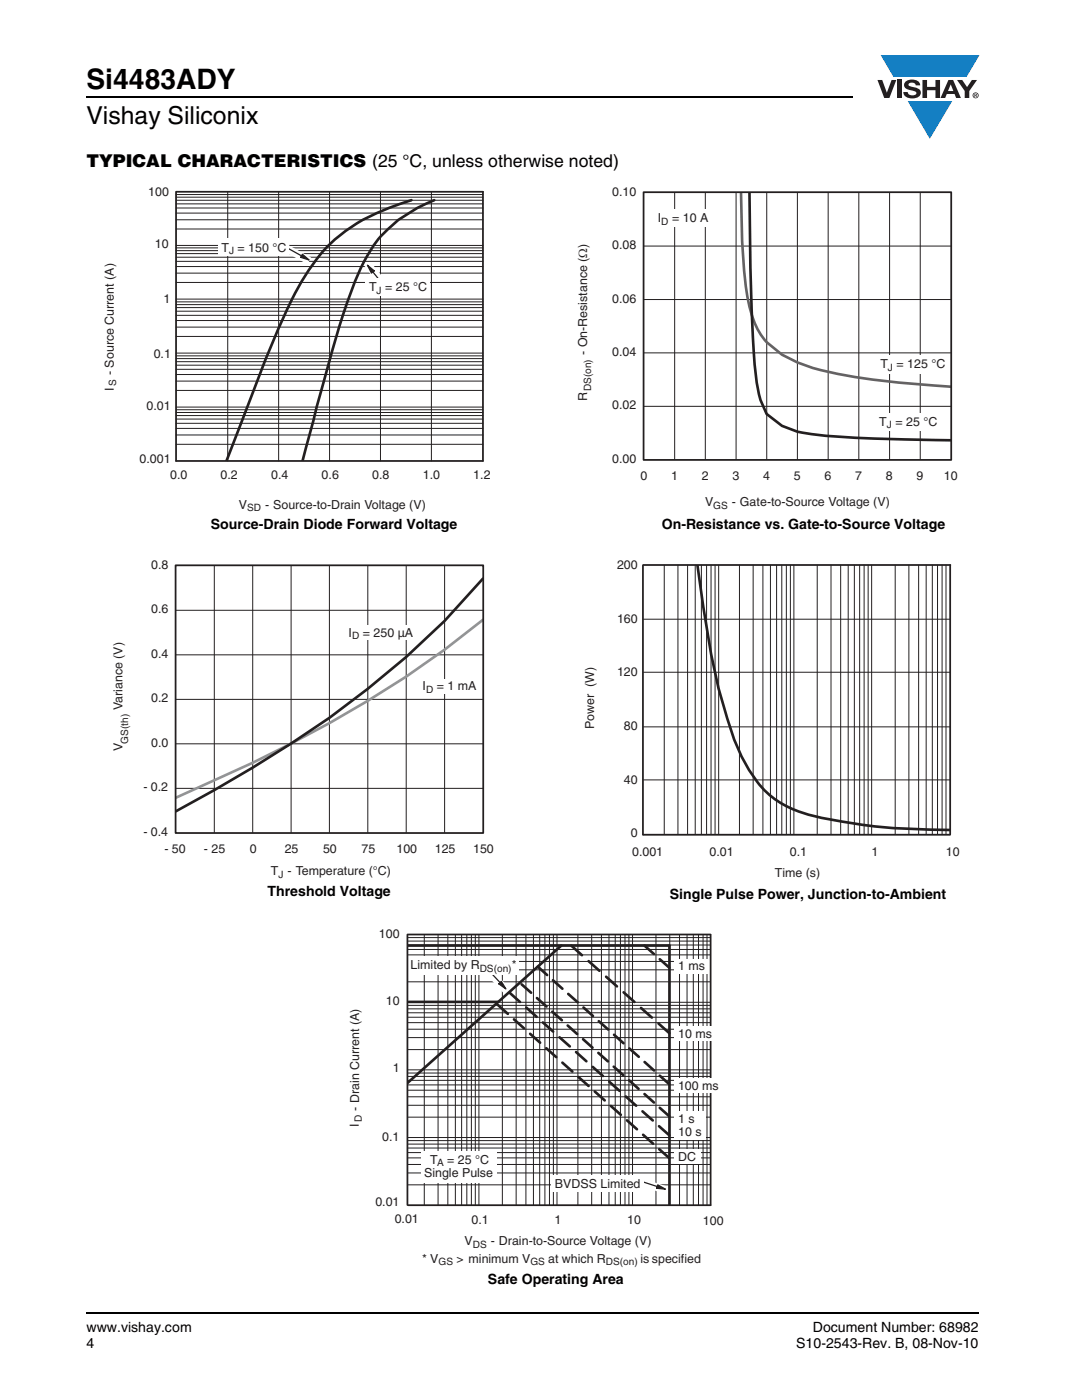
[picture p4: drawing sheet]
<svg xmlns="http://www.w3.org/2000/svg" width="216mm" height="279mm" viewBox="0 0 216 279" stroke-linecap="round" stroke-linejoin="round" font-family="sans-serif">
<path d="M17.1 19.2h.2v.3h-.2zM17.1 261.8h.2v.4h-.2z" fill="#000"/>
<path d="M17.3 19.4h152.9M17.3 262h178.1" fill="none" stroke="#000" stroke-width=".36"/>
<path d="M175.1 11h20.4v16.7h-20.4z" fill="#fff"/>
<g fill="#147fc3">
<path d="M175.7 11h19.7l-2.5 4.4h-3.8h-10.8z"/>
<path d="M181.1 20.2h8.9l-4.5 7.5z"/>
</g>
<g fill="#231f20">
<path d="M175.1 16h.9l1 2.5 .9-2.5h.9l-1.3 3.6h-1.1z"/>
<path d="M179 16h.9v3.6h-.9z"/>
<path d="M180.7 16.3a2.1 2.1 0 0 1 2.8 .3l.1 .4h-.9a.79 .79 0 0 0-.7-.5 .79 .79 0 0 0-.7 .4l.2 .3 1 .2a1.08 1.08 0 0 1 1.2 1.1 1.08 1.08 0 0 1-1.1 1.1 1.73 1.73 0 0 1-2.3-1.2h.8a.96 .96 0 0 0 .8 .6 .96 .96 0 0 0 1-.4 1.31 1.31 0 0 0-1.3-.6 1.03 1.03 0 0 1-1-.6 1.03 1.03 0 0 1 .1-1.1z"/>
<path d="M184.1 16h.9v1.3h1.7v-1.3h.9v3.6h-.9v-1.6h-1.7v1.6h-.9z"/>
<path d="M191 16h1l1 1.4 .9-1.4h1.1l-1.6 2.2v1.4h-.9v-1.4z"/>
<path d="M189.7 16.8l.5 1.4h-1zM189.2 16l-1.5 3.6h.9l.3-.8h1.6l.3 .8h.9l-1.5-3.6z"/>
<path d="M194.2 19a.46 .46 0 0 1 .9 0 .46 .46 0 0 1-.9 0zM194.1 19a.6 .6 0 0 0 1.2 0 .6 .6 0 0 0-1.2 0z"/>
<path d="M194.6 18.8h.2v.2h-.2zM194.4 18.7v.7h.2v-.3l.4 .3-.2-.3 .1-.2v-.2z"/>
</g>
<path d="M20.6 36.9h77.3v65.6h-77.3z" fill="#fff"/>
<path d="M82.1 39.9a45.2 45.2 0 0 0-12.5 5.7 35 35 0 0 0-11.4 14.2 391.1 391.1 0 0 0-12.3 30.4l-.7 1.8M86.7 39.9a28.1 28.1 0 0 0-9.3 5.9 27.9 27.9 0 0 0-6.5 10.3 272 272 0 0 0-8.7 29l-1.8 6.9" fill="none" stroke="#231f20" stroke-width=".53"/>
<g fill="none" stroke="#231f20" stroke-width=".2">
<path d="M35.1 40h61.3M35.1 39.4h61.3M35.1 38.8h61.3M45.4 38.3v53.7M55.6 38.3v53.7M65.8 38.3v53.7M75.9 38.3v53.7M86.1 38.3v53.7M35.1 56.4h61.3M35.1 54.5h61.3M35.1 53.2h61.3M35.1 52.2h61.3"/>
<path d="M35.1 51.3h61.3M35.1 50.6h61.3M35.1 50h61.3M35.1 49.5h61.3M35.1 49h61.3M35.1 59.7h61.3M35.1 45.7h61.3M35.1 43.9h61.3M35.1 42.5h61.3M35.1 41.5h61.3M35.1 40.7h61.3M35.1 67.1h61.3"/>
<path d="M35.1 65.3h61.3M35.1 64h61.3M35.1 62.9h61.3M35.1 62.1h61.3M35.1 61.4h61.3M35.1 60.8h61.3M35.1 60.2h61.3M35.1 70.5h61.3M35.1 77.9h61.3M35.1 76.1h61.3M35.1 74.7h61.3M35.1 73.7h61.3"/>
<path d="M35.1 72.9h61.3M35.1 72.2h61.3M35.1 71.6h61.3M35.1 71h61.3M35.1 81.2h61.3M35.1 88.7h61.3M35.1 86.8h61.3M35.1 85.5h61.3M35.1 84.5h61.3M35.1 83.6h61.3M35.1 82.9h61.3M35.1 82.3h61.3"/>
<path d="M35.1 81.8h61.3"/>
</g>
<path d="M55.6 47.8l6.5 3.6-.7 1.4-6.5-3.6z" fill-rule="evenodd" fill="#fff"/>
<path d="M60.3 50.7l1.4 1.2-1.7-.5z" fill="#231f20"/>
<path d="M55.6 48.5l4.6 2.6M60.3 50.7l1.4 1.2-1.7-.5z" fill="none" stroke="#231f20" stroke-width=".25"/>
<path d="M43.5 47.6h14.1v3.5h-14.1z" fill="#fff"/>
<path d="M72.7 53.2l1.2-.9 4.7 5.7-1.2 1z" fill-rule="evenodd" fill="#fff"/>
<path d="M73.3 52.9l1.4 1.2-.6 .4z" fill="#231f20"/>
<path d="M73.3 52.9l1.4 1.2-.6 .4zM74.4 54.2l3.3 4.1" fill="none" stroke="#231f20" stroke-width=".25"/>
<path d="M72.9 55.5h12.8v3.5h-12.8z" fill="#fff"/>
<path d="M35.1 38.3h61.3v53.7h-61.3z" fill="none" stroke="#231f20" stroke-width=".35"/>
<path d="M22.3 111.4h76.3v64.3h-76.3z" fill="#fff"/>
<path d="M42.8 112.9v53.3M50.4 112.9v53.3M58.1 112.9v53.3M65.7 112.9v53.3M73.4 112.9v53.3M81.1 112.9v53.3M88.7 112.9v53.3M35.1 139.6h61.3M35.1 130.7h61.3M35.1 121.8h61.3M35.1 157.3h61.3M35.1 148.4h61.3" fill="none" stroke="#231f20" stroke-width=".2"/>
<path d="M96.4 123.7a227.5 227.5 0 0 1-46 28.5l-15.3 7" fill="none" stroke="#929497" stroke-width=".53"/>
<path d="M96.4 115.5a168.1 168.1 0 0 1-38.3 32.9l-7.7 4.8-7.7 4.5-7.6 4.2" fill="none" stroke="#231f20" stroke-width=".53"/>
<path d="M35 112.8h61.4v53.4h-61.4z" fill="none" stroke="#231f20" stroke-width=".35"/>
<g fill="#fff">
<path d="M68 124.8h15.3v3h-15.3z"/>
<path d="M82.8 135.5h13.2v2.9h-13.2z"/>
<path d="M115 37h76.1v65h-76.1z"/>
</g>
<g fill="none" stroke="#231f20" stroke-width=".2">
<path d="M134.6 38.4v53.4M140.7 38.4v53.4M146.9 38.4v53.4M153 38.4v53.4M159.1 38.4v53.4M165.2 38.4v53.4M171.4 38.4v53.4M177.5 38.4v53.4M183.6 38.4v53.4M128.5 59.8h61.3M128.5 49.1h61.3M128.5 70.4h61.3"/>
<path d="M128.5 81.1h61.3"/>
</g>
<path d="M147.9 38.4l.3 12a44.7 44.7 0 0 0 2.5 14.3l1.4 2.5a14.2 14.2 0 0 0 7 5.1 59.9 59.9 0 0 0 13.2 3.2l7 .8 10.4 .9" fill="none" stroke="#636366" stroke-width=".53"/>
<path d="M149.5 38.4a436.6 436.6 0 0 0 1.3 36.7l.3 1.9a17.1 17.1 0 0 0 1.9 5.6 13.9 13.9 0 0 0 8.6 4l3.8 .4 6.5 .4 17.8 .5" fill="none" stroke="#231f20" stroke-width=".53"/>
<path d="M128.4 38.4h61.4v53.4h-61.4z" fill="none" stroke="#231f20" stroke-width=".35"/>
<g fill="#fff">
<path d="M174.9 82.4h12.6v3.5h-12.6z"/>
<path d="M175 70.9h14.1v3.7h-14.1z"/>
<path d="M130.4 41.8h12.4v3.5h-12.4z"/>
<path d="M116.4 111.5h75.1v64.1h-75.1z"/>
</g>
<path d="M139.2 112.8l1.1 8.3a122.2 122.2 0 0 0 6.2 26.5 29 29 0 0 0 6.7 10.7 22.8 22.8 0 0 0 11.7 5.1 119.1 119.1 0 0 0 24.7 2.2" fill="none" stroke="#231f20" stroke-width=".53"/>
<g fill="none" stroke="#231f20" stroke-width=".2">
<path d="M132.5 112.8v53.7M135.3 112.8v53.7M137.2 112.8v53.7M138.7 112.8v53.7M140 112.8v53.7M141 112.8v53.7M141.9 112.8v53.7M142.7 112.8v53.7M143.4 112.8v53.7M147.6 112.8v53.7M150.3 112.8v53.7M152.2 112.8v53.7"/>
<path d="M153.7 112.8v53.7M155 112.8v53.7M156 112.8v53.7M156.9 112.8v53.7M157.7 112.8v53.7M158.4 112.8v53.7M163.1 112.8v53.7M165.8 112.8v53.7M167.7 112.8v53.7M169.2 112.8v53.7M170.5 112.8v53.7M171.5 112.8v53.7"/>
<path d="M172.4 112.8v53.7M173.2 112.8v53.7M173.9 112.8v53.7M178.6 112.8v53.7M181.4 112.8v53.7M183.3 112.8v53.7M184.8 112.8v53.7M186 112.8v53.7M187.1 112.8v53.7M188 112.8v53.7M188.8 112.8v53.7M128.4 134.2h61.3"/>
<path d="M128.4 123.6h61.3M128.4 155.6h61.3M128.4 145.1h61.3M128.4 166.6h61.3"/>
</g>
<path d="M128.3 112.8v53.8h61.3M128.4 112.8h61.2M189.6 112.8v53.7" fill="none" stroke="#231f20" stroke-width=".35"/>
<path d="M69.4 185h76.5v68h-76.5z" fill="#fff"/>
<g fill="none" stroke="#231f20" stroke-width=".53">
<path d="M81.2 188.7h52.4v51.7M81.5 200h17.8M101.7 198.1l2.1 1.9M104.1 196.5l1.9 1.6M107.1 199.2l1.9 1.7M107.3 192.9l1.9 1.7M110.3 195.6l1.9 1.7M112 188.7l-30.8 27.5M113.4 198.4l1.9 1.6M114 188.7l2.1 1.9M117.4 191.8l2.2 1.9M120.9 194.9l2.2 2"/>
<path d="M124.4 198l2.2 2M128.6 188.7l1.9 1.7M131.7 191.4l1.9 1.7M99.3 200.6l2 1.7M102.6 203.4l2 1.8M105 201.1l2.1 1.8M105.8 206.3l2 1.8M108.3 204.1l2.1 1.8M109 209.2l2 1.8M110.2 201.9l1.9 1.7M111.6 207l2.1 1.8M112.2 212.1l2 1.8"/>
<path d="M113.3 204.7l1.9 1.7M114.9 210l2.1 1.8M115.4 215l2 1.7M116.3 207.4l1.9 1.7M116.4 201.1l1.9 1.7M118.3 212.9l2 1.8M118.7 217.8l2 1.8M119.4 210.1l1.9 1.7M119.5 203.8l1.9 1.7M121.6 215.9l2 1.8M122.5 212.9l1.9 1.7M122.5 206.5l1.9 1.7"/>
<path d="M124.9 218.8l2 1.9M125.5 215.6l1.9 1.7M125.6 209.2l1.9 1.7M127.9 201.2l2.2 1.9M128.6 218.3l1.9 1.7M128.6 211.9l1.9 1.7M131.4 204.3l2.2 1.9M131.7 214.7l1.8 1.7M121.9 220.7l2 1.8M125.1 223.6l2 1.8M128.2 221.8l2.1 1.8M128.3 226.5l2 1.7"/>
<path d="M131.5 224.8l2.1 1.8M131.5 229.3l2.1 1.8M131.7 221.1l1.9 1.7"/>
</g>
<g fill="none" stroke="#231f20" stroke-width=".2">
<path d="M81.4 195.9h60.4M81.4 193.6h60.4M81.4 191.9h60.4M81.4 190.6h60.4M81.4 189.5h60.4M81.4 188.6h60.4M81.4 187.8h60.4M81.4 187.1h60.4M84.7 186.6v53.9M87.4 186.6v53.9M89.4 186.6v53.9M90.9 186.6v53.9"/>
<path d="M92.1 186.6v53.9M93.1 186.6v53.9M94.1 186.6v53.9M94.8 186.6v53.9M95.6 186.6v53.9M100.2 186.6v53.9M103 186.6v53.9M104.9 186.6v53.9M106.4 186.6v53.9M107.7 186.6v53.9M108.7 186.6v53.9M109.6 186.6v53.9"/>
<path d="M110.4 186.6v53.9M111.1 186.6v53.9M115.3 186.6v53.9M118.1 186.6v53.9M120 186.6v53.9M121.5 186.6v53.9M122.8 186.6v53.9M123.8 186.6v53.9M124.7 186.6v53.9M125.5 186.6v53.9M126.2 186.6v53.9M130.9 186.6v53.9"/>
<path d="M133.6 186.6v53.9M135.6 186.6v53.9M137.1 186.6v53.9M138.3 186.6v53.9M139.4 186.6v53.9M140.3 186.6v53.9M141.1 186.6v53.9M81.4 218.9h60.4M81.4 217.6h60.4M81.4 216.5h60.4M81.4 215.6h60.4M81.4 214.8h60.4"/>
<path d="M81.4 214.1h60.4M81.4 213.5h60.4M81.4 209.5h60.4M81.4 207.1h60.4M81.4 205.4h60.4M81.4 204.1h60.4M81.4 203h60.4M81.4 202.1h60.4M81.4 201.3h60.4M81.4 200.6h60.4M81.4 200h60.4M81.4 223h60.4"/>
<path d="M81.4 220.6h60.4M81.4 227h60.4M81.4 236.5h60.4M81.4 234.1h60.4M81.4 232.4h60.4M81.4 231.1h60.4M81.4 230h60.4M81.4 229.1h60.4M81.4 228.3h60.4M81.4 227.6h60.4"/>
</g>
<g fill="#fff">
<path d="M134.5 191.3h8.1v3h-8.1z"/>
<path d="M84 229.7h15v6.3h-15z"/>
</g>
<path d="M95.3 192.7l1.2-1.1 5 5.4-1.1 1.1z" fill-rule="evenodd" fill="#fff"/>
<path d="M99.5 196.3l.5-.4 .9 1.5z" fill="#231f20"/>
<path d="M96.2 192.3l3.6 3.9M99.5 196.3l.5-.4 .9 1.5z" fill="none" stroke="#231f20" stroke-width=".25"/>
<g fill="#fff">
<path d="M80.1 190.8h23.4v3.8h-23.4z"/>
<path d="M134.5 221.7h6.3v5.7h-6.3z"/>
<path d="M134.5 229.3h5.3v3h-5.3z"/>
</g>
<path d="M126.1 234.5l7 2.3-.5 1.4-7-2.2z" fill-rule="evenodd" fill="#fff"/>
<path d="M131.3 236.5l1.5 .8-1.8-.2z" fill="#231f20"/>
<path d="M126.2 235.2l5 1.6M131.3 236.5l1.5 .8-1.8-.2z" fill="none" stroke="#231f20" stroke-width=".25"/>
<path d="M110 234.6h18.5v3.3h-18.5z" fill="#fff"/>
<path d="M81.3 186.5v54M81.4 186.5h60.4M141.8 186.6v53.9h-60.4" fill="none" stroke="#231f20" stroke-width=".35"/>
<g fill="#fff">
<path d="M134.5 204.7h9.5v3h-9.5z"/>
<path d="M134.5 215.2h11.4v3h-11.4z"/>
</g>
<text font-size="5.6" x="17.3" y="17.7">Si4483ADY</text>
<text font-size="4.9" x="17.3" y="24.7">Vishay Siliconix</text>
<text font-size="3.5" x="17.3" y="33.3">TYPICAL CHARACTERISTICS (25 °C, unless otherwise noted)</text>
<g font-size="2.8">
<text x="42.1" y="105.5">Source-Drain Diode Forward Voltage</text>
<text x="132" y="105.5">On-Resistance vs. Gate-to-Source Voltage</text>
<text x="53.4" y="178.9">Threshold Voltage</text>
<text x="133.7" y="179.4">Single Pulse Power, Junction-to-Ambient</text>
<text x="97.4" y="256.2">Safe Operating Area</text>
<text x="17.3" y="265.9">www.vishay.com</text>
<text x="17.3" y="269.1">4</text>
<text x="158.9" y="269.1">S10-2543-Rev. B, 08-Nov-10</text>
<text x="162.2" y="265.9">Document Number: 68982</text>
</g>
<g font-size="2.5" fill="#231f20">
<text x="29.6" y="39.1">100</text>
<text x="122.2" y="39.1">0.10</text>
<text x="131.3" y="44.3">I</text>
<text x="134.1" y="44.3">= 10 A</text>
<text x="30.9" y="49.5">10</text>
<text x="44.2" y="50.2">T</text>
<text x="47.4" y="50.2">= 150 °C</text>
<text x="122.2" y="49.7">0.08</text>
<text x="73.6" y="58.1">T</text>
<text x="76.9" y="58.1">= 25 °C</text>
<text x="32.6" y="60.4">1</text>
<text x="122.2" y="60.4">0.06</text>
<text x="30.7" y="71.4">0.1</text>
<text x="117.1" y="70.9" transform="rotate(-90 117.1 70.9)">- On-Resistance (Ω)</text>
<text x="122.2" y="71">0.04</text>
<text x="22.7" y="74.9" transform="rotate(-90 22.7 74.9)">- Source Current (A)</text>
<text x="175.7" y="73.4">T</text>
<text x="178.9" y="73.4">= 125 °C</text>
<text x="22.7" y="78" transform="rotate(-90 22.7 78)">I</text>
<text x="29.2" y="81.8">0.01</text>
<text x="117.1" y="80.1" transform="rotate(-90 117.1 80.1)">R</text>
<text x="122.2" y="81.7">0.02</text>
<text x="175.5" y="85">T</text>
<text x="178.7" y="85">= 25 °C</text>
<text x="27.9" y="92.3">0.001</text>
<text x="33.9" y="95.6">0.0</text>
<text x="44" y="95.6">0.2</text>
<text x="54.1" y="95.6">0.4</text>
<text x="64.2" y="95.6">0.6</text>
<text x="74.3" y="95.6">0.8</text>
<text x="84.4" y="95.6">1.0</text>
<text x="94.4" y="95.6">1.2</text>
<text x="122.2" y="92.4">0.00</text>
<text x="127.8" y="95.8">0</text>
<text x="133.9" y="95.8">1</text>
<text x="140" y="95.8">2</text>
<text x="146.2" y="95.8">3</text>
<text x="152.3" y="95.8">4</text>
<text x="158.4" y="95.8">5</text>
<text x="164.5" y="95.8">6</text>
<text x="170.7" y="95.8">7</text>
<text x="176.8" y="95.8">8</text>
<text x="182.9" y="95.8">9</text>
<text x="188.3" y="95.8">10</text>
<text x="47.7" y="101.5">V</text>
<text x="52.9" y="101.5">- Source-to-Drain Voltage (V)</text>
<text x="140.7" y="101">V</text>
<text x="146" y="101">- Gate-to-Source Voltage (V)</text>
<text x="30.2" y="113.5">0.8</text>
<text x="123.1" y="113.6">200</text>
<text x="30.2" y="122.4">0.6</text>
<text x="123.1" y="124.3">160</text>
<text x="30.2" y="131.3">0.4</text>
<text x="69.6" y="127.1">I</text>
<text x="72.4" y="127.1">= 250 µA</text>
<text x="84.3" y="137.7">I</text>
<text x="87.2" y="137.7">= 1 mA</text>
<text x="123.1" y="135">120</text>
<text x="24.4" y="141.7" transform="rotate(-90 24.4 141.7)">Variance (V)</text>
<text x="30.2" y="140.2">0.2</text>
<text x="24.4" y="149.9" transform="rotate(-90 24.4 149.9)">V</text>
<text x="30.2" y="149.1">0.0</text>
<text x="118.6" y="145.5" transform="rotate(-90 118.6 145.5)">Power (W)</text>
<text x="124.5" y="145.7">80</text>
<text x="28.6" y="157.9">- 0.2</text>
<text x="124.5" y="156.4">40</text>
<text x="28.6" y="166.8">- 0.4</text>
<text x="125.9" y="167.1">0</text>
<text x="32.8" y="170.2">- 50</text>
<text x="40.7" y="170.2">- 25</text>
<text x="49.9" y="170.2">0</text>
<text x="56.8" y="170.2">25</text>
<text x="64.5" y="170.2">50</text>
<text x="72.1" y="170.2">75</text>
<text x="79.1" y="170.2">100</text>
<text x="86.8" y="170.2">125</text>
<text x="94.4" y="170.2">150</text>
<text x="126.1" y="170.9">0.001</text>
<text x="141.6" y="170.9">0.01</text>
<text x="157.6" y="170.9">0.1</text>
<text x="173.9" y="170.9">1</text>
<text x="188.7" y="170.9">10</text>
<text x="54.1" y="174.7">T</text>
<text x="57.4" y="174.7">- Temperature (°C)</text>
<text x="154.6" y="175.1">Time (s)</text>
<text x="75.6" y="187.1">100</text>
<text x="81.9" y="193.4">Limited</text>
<text x="90.6" y="193.4">by R</text>
<text x="102.1" y="193.4">*</text>
<text x="135.3" y="193.5">1 ms</text>
<text x="77" y="200.5">10</text>
<text x="135.3" y="207.1">10 ms</text>
<text x="78.4" y="214">1</text>
<text x="71.7" y="221.8" transform="rotate(-90 71.7 221.8)">- Drain Current (A)</text>
<text x="135.3" y="217.5">100 ms</text>
<text x="71.6" y="224.9" transform="rotate(-90 71.6 224.9)">I</text>
<text x="76.3" y="227.7">0.1</text>
<text x="135.3" y="224">1 s</text>
<text x="135.3" y="226.8">10 s</text>
<text x="85.8" y="232.2">T</text>
<text x="89.2" y="232.2">= 25 °C</text>
<text x="135.3" y="231.6">DC</text>
<text x="84.6" y="235">Single P</text>
<text x="93.9" y="235">u</text>
<text x="95.2" y="235">lse</text>
<text x="110.7" y="237.2">BVDSS Limited</text>
<text x="74.9" y="240.8">0.01</text>
<text x="78.8" y="244.1">0.01</text>
<text x="94.1" y="244.3">0.1</text>
<text x="110.7" y="244.3">1</text>
<text x="125.2" y="244.3">10</text>
<text x="140.3" y="244.4">100</text>
<text x="92.7" y="248.4">V</text>
<text x="97.9" y="248.4">- Drain-to-Source Voltage (V)</text>
<text x="84.2" y="252">* V</text>
<text x="91.1" y="252">&gt; minimum V</text>
<text x="109.4" y="252">at which R</text>
<text x="127.8" y="252">is specified</text>
</g>
<g font-size="2" fill="#231f20">
<text x="132" y="44.8">D</text>
<text x="45.7" y="50.7">J</text>
<text x="75.1" y="58.6">J</text>
<text x="23.2" y="77" transform="rotate(-90 23.2 77)">S</text>
<text x="177.2" y="74">J</text>
<text x="117.9" y="78.1" transform="rotate(-90 117.9 78.1)">DS(on)</text>
<text x="177" y="85.5">J</text>
<text x="142.3" y="101.6">GS</text>
<text x="49.3" y="102.1">SD</text>
<text x="70.3" y="127.6">D</text>
<text x="85" y="138.2">D</text>
<text x="25.6" y="148.4" transform="rotate(-90 25.6 148.4)">GS(th)</text>
<text x="55.6" y="175.2">J</text>
<text x="95.7" y="193.9">DS(on)</text>
<text x="72.2" y="224" transform="rotate(-90 72.2 224)">D</text>
<text x="87.2" y="232.8">A</text>
<text x="94.4" y="249">DS</text>
<text x="87.5" y="252.5">GS</text>
<text x="105.8" y="252.5">GS</text>
<text x="120.9" y="252.5">DS(on)</text>
</g>
</svg>
